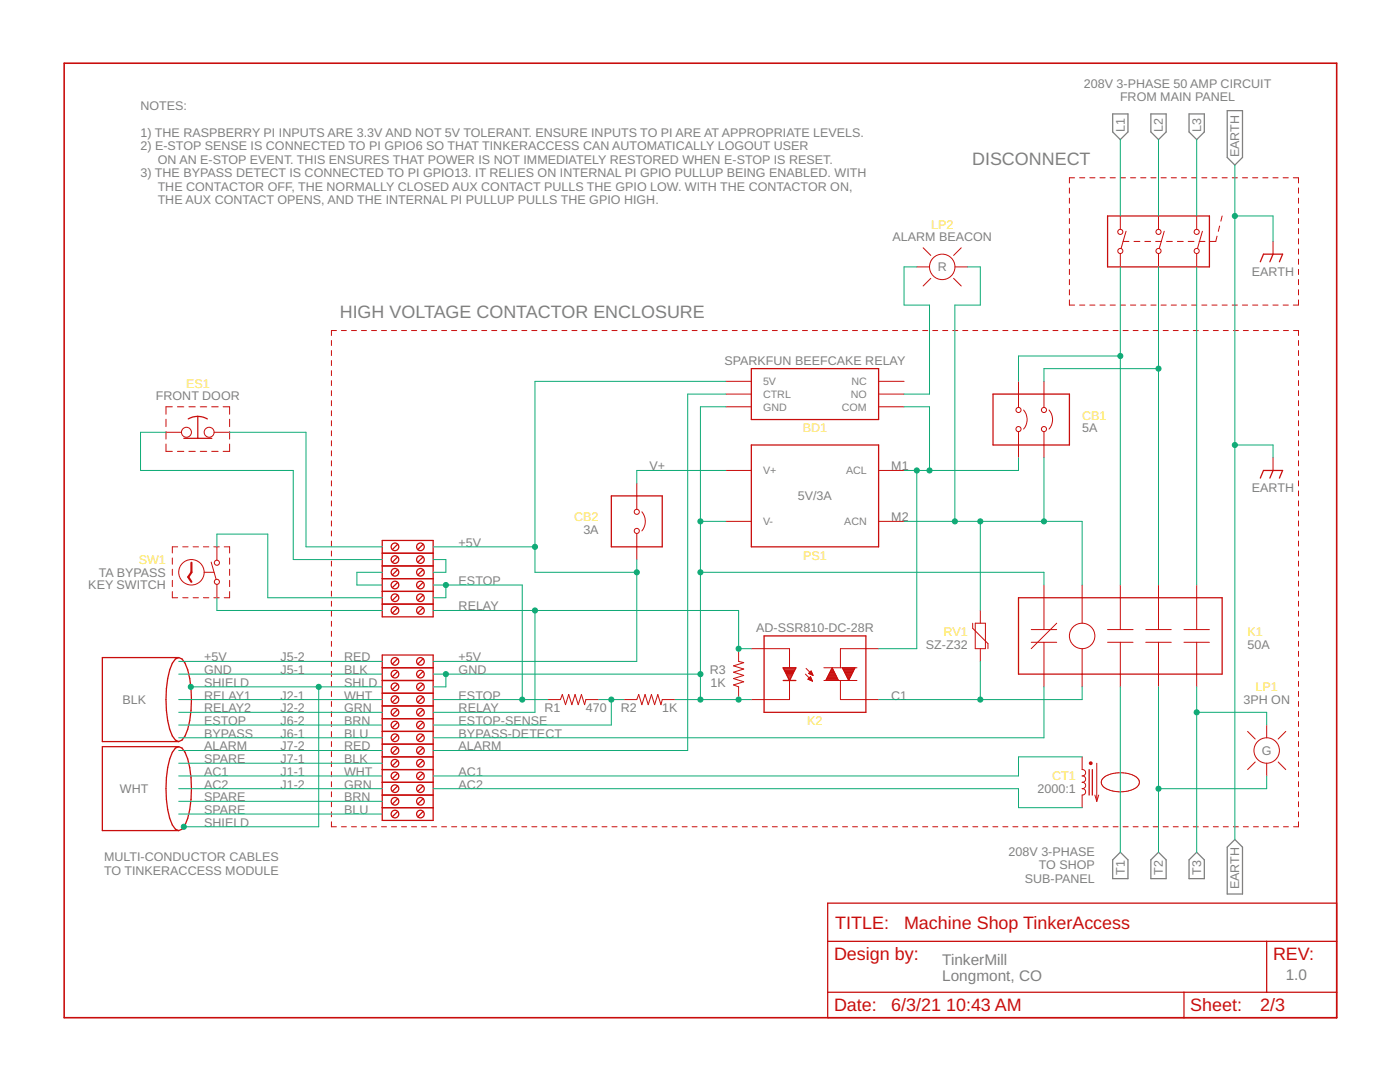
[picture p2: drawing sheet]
<svg xmlns="http://www.w3.org/2000/svg" width="279mm" height="216mm" viewBox="0 0 279 216" stroke-linecap="round" stroke-linejoin="round" font-family="sans-serif">
<path d="M222.1 22.7h3v3.6l-1.5 1.6-1.5-1.6zM229.7 22.7h3v3.6l-1.5 1.6-1.5-1.6zM237.3 22.7h3v3.6l-1.5 1.6-1.5-1.6zM244.9 22.1h3.1v9.3l-1.6 1.5-1.5-1.5zM223.6 170.1l1.5 1.5v3.7h-3v-3.7zM229.7 171.6l1.5-1.5 1.5 1.5v3.7h-3zM237.3 171.6l1.5-1.5 1.5 1.5v3.7h-3zM246.4 167.5l1.6 1.5v9.4h-3.1v-9.4z" fill="none" stroke="#808080" stroke-width=".25"/>
<g fill="none" stroke="#c90d0c" stroke-width=".2">
<path d="M213.4 37.5v1M213.4 39.5v1.1M214.5 35.5h-1.1v1M215.5 35.5h1M217.5 35.5h1M219.5 35.5h1.1M221.6 35.5h1M223.6 35.5h1M225.6 35.5h1.1M227.6 35.5h1.1M229.7 35.5h1M231.7 35.5h1"/>
<path d="M233.7 35.5h1.1M235.8 35.5h1M237.8 35.5h1M239.8 35.5h1.1M241.9 35.5h1M243.9 35.5h1M245.9 35.5h1.1M247.9 35.5h1.1M250 35.5h1M252 35.5h1M254 35.5h1.1M256.1 35.5h1"/>
<path d="M258.1 35.5h1v1M259.1 37.5v1M259.1 39.5v1.1M183 53.3h2.5M184.2 49.4l1.6 1.6M185.8 55.5l-1.6 1.6M190.3 55.5l1.5 1.6M190.6 53.3h2.5M191.8 49.4l-1.5 1.6M213.4 59.8v1.1h1.1M213.4 41.6v1M213.4 43.6v1"/>
<path d="M213.4 45.6v1.1M213.4 47.6v1.1M213.4 49.7v1M213.4 51.7v1M213.4 53.7v1.1M213.4 55.8v1M213.4 57.8v1M223.6 43.1v2.7M223.6 50.6v2.7M224.1 48.2h1.2M224.7 46.1l-1 3.5M226.3 48.2h1.2"/>
<path d="M228.5 48.2h1.1M230.6 48.2h1.2M231.2 43.1v2.7M231.2 50.6v2.7M232.3 46.1l-.9 3.5M232.8 48.2h1.2M235 48.2h1.1M237.1 48.2h1.2M238.8 43.1v2.7M238.8 50.6v2.7M239.3 48.2h1.2M240 46.1l-1 3.5"/>
<path d="M242.9 47.1l-.3 1.1h-1.1M243.4 45.1l-.3 1.1M243.9 43.1l-.3 1M254.1 48.2v2.5M259.1 41.6v1M259.1 43.6v1M259.1 45.6v1.1M259.1 47.6v1.1M259.1 49.7v1M259.1 51.7v1M259.1 53.7v1.1M259.1 55.8v1"/>
<path d="M259.1 57.8v1M259.1 59.8v1.1h-1M66.1 67.9v1M66.1 70v1M66.1 71.9v1M66.1 74v1M66.1 75.9v1M66.1 78v1M66.1 79.9v1.1M67.1 66h-1v1M68.1 66h1M70.1 66h1"/>
<path d="M72.1 66h1M74.1 66h1M76.1 66h1M78.1 66h1M80.1 66h1M82.1 66h1M84.1 66h1M86.1 66h1M88.1 66h1M90.1 66h1M92.1 66h1M94.1 66h1"/>
<path d="M96.1 66h1M98.1 66h1M100.1 66h1M102.1 66h1M104.1 66h1M106.1 66h1M108.1 66h1M110.1 66h1M112.1 66h1M114.1 66h1M116.1 66h1M118.1 66h1"/>
<path d="M120.1 66h1M122.1 66h1M124.1 66h1M126.1 66h1M128.1 66h1M130.1 66h1M132.1 66h1M134.1 66h1M136.1 66h1M138.1 66h1M140.1 66h1M142.1 66h1"/>
<path d="M144.1 66h1M144.9 76.1h5M144.9 78.6h5M146.1 66h1M148.1 66h1M150.1 66h1M152.1 66h1M154.1 66h1M156.1 66h1M158.1 66h1M160.1 66h1M162.1 66h1"/>
<path d="M164.1 66h1M166.1 66h1M168.1 66h1M170.1 66h1M172.1 66h1M174.1 66h1M175.3 76.1h5.1M175.3 78.6h5.1M176.1 66h1M178.1 66h1M180.1 66h1M182.1 66h1"/>
<path d="M184.1 66h1M186.1 66h1M188.1 66h1M190.1 66h1M192.1 66h1M194.1 66h1M196.1 66h1M198.1 66h1M200.1 66h1M202.1 66h1M203.3 76.1v5.2M204.1 66h1"/>
<path d="M206.1 66h1M208.1 66h1M208.3 76.1v5.2M210.1 66h1M212.1 66h1M214.1 66h1M215.5 60.9h1M216.1 66h1M217.5 60.9h1M218.1 66h1M219.5 60.9h1.1M220.1 66h1"/>
<path d="M221.6 60.9h1M222.1 66h1M223.6 60.9h1M224.1 66h1M225.6 60.9h1.1M226.1 66h1M227.6 60.9h1.1M228.1 66h1.1M229.7 60.9h1M230.1 66h1M231.7 60.9h1M232.1 66h1.1"/>
<path d="M233.7 60.9h1.1M234.1 66h1M235.8 60.9h1M236.1 66h1.1M237.8 60.9h1M238.1 66h1M239.8 60.9h1.1M240.1 66h1M241.9 60.9h1M242.1 66h1M243.9 60.9h1M244.1 66h1"/>
<path d="M245.9 60.9h1.1M246.1 66h1M247.9 60.9h1.1M248.1 66h1M250 60.9h1M250.1 66h1M252 60.9h1M252.1 66h1M254 60.9h1.1M254.1 66h1M256.1 60.9h1M256.1 66h1"/>
<path d="M258.1 66h1v1M259.1 67.9v1M259.1 70v1M259.1 71.9v1M259.1 74v1M259.1 75.9v1M259.1 78v1M259.1 79.9v1.1M33.1 88.6v1.5h1.3M33.1 83.7v1.4M33.1 86.1v1.5M33.1 86.3h3.1"/>
<path d="M34.4 81.2h-1.3v1.5M35.4 81.2h1.3M35.4 90.1h1.3M37.7 81.2h1.3M37.7 90.1h1.3M40 81.2h1.3M40 90.1h1.3M42.2 81.2h1.3M42.2 90.1h1.3M42.7 86.3h3.1M44.5 81.2h1.3v1.5M45.8 83.7v1.4"/>
<path d="M45.8 86.1v1.5M45.8 88.6v1.5h-1.3M66.1 82v1M66.1 83.9v1.1M66.1 86v1M66.1 87.9v1.1M66.1 90v1M66.1 91.9v1.1M66.1 94v1M66.1 95.9v1.1M66.1 98v1M66.1 99.9v1.1"/>
<path d="M127.1 96.4v5.2M144.9 81.2h5M144.9 93.9h5M175.3 81.2h5.1M175.3 93.9h5.1M203.3 86.1v5.2M204.3 81.8a2.92 2.92 0 0 1 0 3.8M208.3 86.1v5.2M209.4 81.8a2.92 2.92 0 0 1 0 3.8M254.1 91.3v2.6M259.1 82v1M259.1 83.9v1.1"/>
<path d="M259.1 86v1M259.1 87.9v1.1M259.1 90v1M259.1 91.9v1.1M259.1 94v1M259.1 95.9v1.1M259.1 98v1M259.1 99.9v1.1M34.4 118v1.3h1.1M34.4 111.3v1.3M34.4 113.6v1.2M34.4 115.8v1.3"/>
<path d="M35.5 109.1h-1.1v1.2M36.5 109.1h1M36.5 119.3h1M38.5 109.1h1.1M38.5 119.3h1.1M40.6 109.1h1.1M40.6 119.3h1.1M40.7 114.2h2M42.1 112.2l1 3.4M42.7 109.1h1.1M42.7 119.3h1.1M43.3 109.1v2.7"/>
<path d="M43.3 116.6v2.7M44.7 109.1h1.1v1.2M45.8 111.3v1.3M45.8 113.6v1.2M45.8 115.8v1.3M45.8 118v1.3h-1.1M66.1 102v1M66.1 103.9v1.1M66.1 106v1M66.1 108v1M66.1 110v1M66.1 112v1"/>
<path d="M66.1 114v1M66.1 116v1M66.1 118v1M66.1 120v1M127.1 106.4v5.3M128.1 102.1a2.99 2.99 0 0 1 0 3.8M144.9 104h5M175.3 104h5.1M208.3 116.7v8.9M216 116.7v7.7M223.6 116.7v8.9M231.2 116.7v8.9"/>
<path d="M238.8 116.7v8.9M259.1 102v1M259.1 103.9v1.1M259.1 106v1M259.1 108v1M259.1 110v1M259.1 112v1M259.1 114v1M259.1 116v1M259.1 118v1M259.1 120v1M66.1 122v1"/>
<path d="M66.1 124v1M66.1 126v1M66.1 128v1M66.1 130v1M66.1 132v1M66.1 134v1M66.1 136v1M66.1 138v1M66.1 140v1M109.3 139.6h2.5l.4-1 .7 2 .6-2 .6 2 .7-2 .6 2 .6-2 .7 2 .2-1h2.6M124.5 139.6h2.6l.4-1 .6 2 .6-2 .7 2 .6-2 .6 2 .7-2 .6 2 .3-1h2.5M147.4 129.4v2.6l1 .2-2 .7 2 .6-2 .6 2 .7-2 .6 2 .6-2 .7 1 .4v2.5"/>
<path d="M149.9 129.4h7.7v3.8M157.6 135.8v3.8h-7.7M160.7 134.5l1.4 1.4M160.9 133.4l1.4 1.4M161.2 135.5l.6-.5 .3 .9M161.2 135.5l.9 .4M161.2 135.5h.8M161.4 135.4h.5M161.4 134.4l.5-.5 .4 .9zM161.4 134.3h.7M161.5 135.3h.4M161.5 134.5h.6"/>
<path d="M161.5 135.7h.5M161.5 134.2h.5M161.6 135.2h.2M161.7 134.1h.3M161.7 135h.1M161.8 134.6h.4M161.8 134h.1M161.8 135.8h.3M162.1 134.7h.1M162.1 135.9h.1M164.4 133.2h6.6M164.4 135.8h6.6"/>
<path d="M164.8 135.8h2.5M164.8 135.8l1.3-2.6 1.2 2.6M164.9 135.7h2.4M164.9 135.5h2.3M165 135.4h2.2M165 135.3h2.1M165.1 135.2h1.9M165.2 135h1.8M165.2 134.9h1.7M165.3 134.8h1.6M165.4 134.7h1.4M165.4 134.6h1.3"/>
<path d="M165.5 134.5h1.2M165.5 134.3h1.1M165.6 134.2h.9M165.7 134.1h.8M165.7 134h.7M165.8 133.8h.6M165.8 133.7h.5M165.9 133.6h.3M165.9 133.5h.3M166 133.3h.1M167.7 135.8v3.8h7.6M168.1 133.2l1.3 2.6 1.2-2.6"/>
<path d="M168.1 133.3h2.5M168.2 133.5h2.3M168.3 133.6h2.2M168.3 133.7h2.1M168.4 133.8h1.9M168.5 134h1.8M168.5 134.1h1.7M168.6 134.2h1.6M168.6 134.3h1.5M168.7 134.5h1.3M168.8 134.6h1.2M168.8 134.7h1.1"/>
<path d="M168.9 134.8h1M169 134.9h.8M169 135h.7M169.1 135.2h.6M169.1 135.3h.5M169.2 135.4h.3M169.2 135.5h.3M169.3 135.7h.1M169.4 135.8h.1M175.3 129.4h-7.6v3.8M194.1 124.4v1l3.1 3v1M194.6 124.4h2.1v5h-2.1z"/>
<path d="M195.6 121.8v2.6M195.6 129.4v2.6M205.8 125.6h5.1M205.8 128.2h5.1M208.3 128.2v8.9M210.9 124.4l-5.1 5M216 129.4v7.7M221 125.6h5.1M221 128.2h5.1M223.6 128.2v8.9M228.7 125.6h5M228.7 128.2h5"/>
<path d="M231.2 128.2v8.9M236.3 125.6h5.1M236.3 128.2h5.1M238.8 128.2v8.9M259.1 122v1M259.1 124v1M259.1 126v1M259.1 128v1M259.1 130v1M259.1 132v1M259.1 134v1M259.1 136v1"/>
<path d="M259.1 138v1M259.1 140v1M66.1 142v1M66.1 144v1M66.1 146v1M66.1 148v1M66.1 150v1M66.1 152v1M66.1 154v1M66.1 156v1M66.1 158v1M66.1 160v1"/>
<path d="M216 151v2.6a.64 .64 0 0 1 .7 .6 .64 .64 0 0 1-.7 .6 .64 .64 0 0 1 .7 .7 .64 .64 0 0 1-.7 .6 .64 .64 0 0 1 .7 .6 .64 .64 0 0 1-.7 .7 .64 .64 0 0 1 .7 .6 .64 .64 0 0 1-.7 .6v2.6M218.5 158.6l.4 1.3M218.9 152.3v7.6M219.3 158.6l-.4 1.3M220.1 155.3a5.9 5.9 0 0 1 6.9 0 1.3 1.3 0 0 1-.7 2.1 6.2 6.2 0 0 1-6.2-.5 1.08 1.08 0 0 1 0-1.6zM249 145.9l1.5 1.6M250.5 152l-1.5 1.6M252.8 144.7v2.5M252.8 152.3v2.5M255.1 152l1.5 1.6M256.6 145.9l-1.5 1.6M259.1 142v1"/>
<path d="M259.1 144v1M259.1 146v1M259.1 148v1M259.1 150v1M259.1 152v1M259.1 154v1M259.1 156v1M259.1 158v1M259.1 160v1M66.1 164v1h1M66.1 162v1M68.1 165h1"/>
<path d="M70.1 165h1M72.1 165h1M74.1 165h1M76.1 165h1M78.1 165h1M80.1 165h1M82.1 165h1M84.1 165h1M86.1 165h1M88.1 165h1M90.1 165h1M92.1 165h1"/>
<path d="M94.1 165h1M96.1 165h1M98.1 165h1M100.1 165h1M102.1 165h1M104.1 165h1M106.1 165h1M108.1 165h1M110.1 165h1M112.1 165h1M114.1 165h1M116.1 165h1"/>
<path d="M118.1 165h1M120.1 165h1M122.1 165h1M124.1 165h1M126.1 165h1M128.1 165h1M130.1 165h1M132.1 165h1M134.1 165h1M136.1 165h1M138.1 165h1M140.1 165h1"/>
<path d="M142.1 165h1M144.1 165h1M146.1 165h1M148.1 165h1M150.1 165h1M152.1 165h1M154.1 165h1M156.1 165h1M158.1 165h1M160.1 165h1M162.1 165h1M164.1 165h1"/>
<path d="M166.1 165h1M168.1 165h1M170.1 165h1M172.1 165h1M174.1 165h1M176.1 165h1M178.1 165h1M180.1 165h1M182.1 165h1M184.1 165h1M186.1 165h1M188.1 165h1"/>
<path d="M190.1 165h1M192.1 165h1M194.1 165h1M196.1 165h1M198.1 165h1M200.1 165h1M202.1 165h1M204.1 165h1M206.1 165h1M208.1 165h1M210.1 165h1M212.1 165h1"/>
<path d="M214.1 165h1M216.1 165h1M218.1 165h1M220.1 165h1M222.1 165h1M224.1 165h1M226.1 165h1M228.1 165h1.1M230.1 165h1M232.1 165h1.1M234.1 165h1M236.1 165h1.1"/>
<path d="M238.1 165h1M240.1 165h1M242.1 165h1M244.1 165h1M246.1 165h1M248.1 165h1M250.1 165h1M252.1 165h1M254.1 165h1M256.1 165h1M259.1 164v1h-1M259.1 162v1"/>
<circle cx="188" cy="53.3" r="2.54"/>
<circle cx="223.6" cy="46.3" r=".51"/>
<circle cx="223.6" cy="50.1" r=".51"/>
<circle cx="231.2" cy="46.3" r=".51"/>
<circle cx="231.2" cy="50.1" r=".51"/>
<circle cx="238.8" cy="50.1" r=".51"/>
<circle cx="238.8" cy="46.3" r=".51"/>
<circle cx="37.2" cy="86.3" r=".99"/>
<circle cx="41.7" cy="86.3" r=".99"/>
<circle cx="203.3" cy="85.6" r=".51"/>
<circle cx="203.3" cy="81.8" r=".51"/>
<circle cx="208.3" cy="85.6" r=".51"/>
<circle cx="208.3" cy="81.8" r=".51"/>
<circle cx="38.2" cy="114.2" r="2.54"/>
<circle cx="43.3" cy="116.1" r=".51"/>
<circle cx="43.3" cy="112.3" r=".51"/>
<circle cx="127.1" cy="105.9" r=".51"/>
<circle cx="127.1" cy="102.1" r=".51"/>
<circle cx="216" cy="126.9" r="2.54"/>
<circle cx="252.8" cy="149.8" r="2.54"/>
</g>
<g fill="none" stroke="#c90d0c" stroke-width=".25">
<path d="M221 43.1h20.4v10.2h-20.4zM251.5 52.2l.7-1.5h3.8l-.7 1.5M254.1 50.7l-.7 1.5M149.9 73.6h25.4v10.1h-25.4zM198.2 78.6h15.2v10.2h-15.2zM36.7 87.5h5.6M39.5 83.1l-1 .1-.9 .4M39.5 83.1l.9 .1 1 .4M39.5 83.1v4.4M122 99h10.2v10.1h-10.2zM149.9 88.8h25.4v20.3h-25.4zM251.5 95.4l.7-1.5h3.8l-.7 1.5"/>
<path d="M254.1 93.9l-.7 1.5M76.3 107.8h10.1v15.3h-10.1zM76.3 110.4h10.1M76.3 112.9h10.1M76.3 115.5h10.1M76.3 118h10.1M79.4 108.6l-1.1 1.1M79.4 111.1l-1.1 1.1M79.4 113.7l-1.1 1M79.4 116.2l-1.1 1.1M79.4 118.7l-1.1 1.1M84.5 108.6l-1.1 1.1"/>
<path d="M84.5 111.1l-1.1 1.1M84.5 113.7l-1.1 1M84.5 116.2l-1.1 1.1M84.5 118.7l-1.1 1.1M203.3 119.3h40.6v15.2h-40.6zM35.7 131.2h-15.3v16.8h15.3M35.7 131.2l.6 .3a10.2 10.2 0 0 1 1.8 5.9 21 21 0 0 1-1.2 9.5l-.6 .8-.6 .3M35.7 131.2l-.7 .3a10.2 10.2 0 0 0-1.8 5.9 21 21 0 0 0 1.2 9.5l.6 .8 .7 .3M76.3 135.8h10.1M76.3 133.2h10.1M76.3 130.7h10.1v33h-10.1zM76.3 138.3h10.1"/>
<path d="M76.3 120.5h10.1M79.4 131.4l-1.1 1.1M79.4 136.5l-1.1 1.1M79.4 139l-1.1 1.1M79.4 121.3l-1.1 1M79.4 134l-1.1 1M84.5 131.4l-1.1 1.1M84.5 136.5l-1.1 1.1M84.5 134l-1.1 1M84.5 139l-1.1 1.1M84.5 121.3l-1.1 1M152.5 126.9h20.3v15.2h-20.3z"/>
<path d="M156.3 135.8h2.5M156.3 133.2h2.5l-1.2 2.6zM156.3 133.3h2.5M156.4 133.5h2.3M156.5 133.8h2.1M156.7 134h1.8M156.8 134.2h1.5M156.9 134.4h1.3M157 134.6h1.1M157.1 134.9h.9M157.2 135.1h.7M157.3 135.3h.5"/>
<path d="M157.4 135.5h.3M157.5 135.7h.1M35.7 149h-15.3v16.7h15.3M35.7 149l.6 .3a10.2 10.2 0 0 1 1.8 5.9 20.9 20.9 0 0 1-1.2 9.4l-.6 .9-.6 .2M35.7 149l-.7 .3a10.2 10.2 0 0 0-1.8 5.9 20.9 20.9 0 0 0 1.2 9.4l.6 .9 .7 .2M76.3 140.9h10.1M76.3 143.4h10.1M76.3 145.9h10.1M76.3 148.5h10.1M76.3 153.6h10.1M76.3 156.1h10.1M76.3 158.6h10.1"/>
<path d="M76.3 151h10.1M79.4 141.6l-1.1 1.1M79.4 144.1l-1.1 1.1M79.4 146.7l-1.1 1M79.4 149.2l-1.1 1.1M79.4 151.7l-1.1 1.1M79.4 154.3l-1.1 1.1M79.4 159.4l-1.1 1M79.4 156.8l-1.1 1.1M84.5 141.6l-1.1 1.1M84.5 144.1l-1.1 1.1M84.5 146.7l-1.1 1"/>
<path d="M84.5 149.2l-1.1 1.1M84.5 154.3l-1.1 1.1M84.5 151.7l-1.1 1.1M84.5 156.8l-1.1 1.1M84.5 159.4l-1.1 1M217.4 153.6v5M218 153.6v5M76.3 161.2h10.1M79.4 161.9l-1.1 1.1M84.5 161.9l-1.1 1.1M165.2 180.2h101.6v22.9h-101.6zM165.2 187.8h101.6"/>
<path d="M165.2 198h101.6M236.3 198v5.1M252.8 187.8v10.2"/>
<circle cx="78.8" cy="109.1" r=".76"/>
<circle cx="78.8" cy="116.7" r=".76"/>
<circle cx="78.8" cy="119.3" r=".76"/>
<circle cx="78.8" cy="111.7" r=".76"/>
<circle cx="78.8" cy="114.2" r=".76"/>
<circle cx="83.9" cy="111.7" r=".76"/>
<circle cx="83.9" cy="116.7" r=".76"/>
<circle cx="83.9" cy="119.3" r=".76"/>
<circle cx="83.9" cy="109.1" r=".76"/>
<circle cx="83.9" cy="114.2" r=".76"/>
<circle cx="78.8" cy="121.8" r=".76"/>
<circle cx="78.8" cy="132" r=".76"/>
<circle cx="78.8" cy="139.6" r=".76"/>
<circle cx="78.8" cy="134.5" r=".76"/>
<circle cx="78.8" cy="137.1" r=".76"/>
<circle cx="83.9" cy="132" r=".76"/>
<circle cx="83.9" cy="137.1" r=".76"/>
<circle cx="83.9" cy="121.8" r=".76"/>
<circle cx="83.9" cy="139.6" r=".76"/>
<circle cx="83.9" cy="134.5" r=".76"/>
<circle cx="78.8" cy="154.8" r=".76"/>
<circle cx="78.8" cy="159.9" r=".76"/>
<circle cx="78.8" cy="142.1" r=".76"/>
<circle cx="78.8" cy="147.2" r=".76"/>
<circle cx="78.8" cy="149.8" r=".76"/>
<circle cx="78.8" cy="152.3" r=".76"/>
<circle cx="78.8" cy="157.4" r=".76"/>
<circle cx="78.8" cy="144.7" r=".76"/>
<circle cx="83.9" cy="147.2" r=".76"/>
<circle cx="83.9" cy="152.3" r=".76"/>
<circle cx="83.9" cy="142.1" r=".76"/>
<circle cx="83.9" cy="159.9" r=".76"/>
<circle cx="83.9" cy="154.8" r=".76"/>
<circle cx="83.9" cy="157.4" r=".76"/>
<circle cx="83.9" cy="149.8" r=".76"/>
<circle cx="83.9" cy="144.7" r=".76"/>
<circle cx="78.8" cy="162.4" r=".76"/>
<circle cx="83.9" cy="162.4" r=".76"/>
</g>
<path d="M12.8 12.6h254v190.5h-254z" fill="none" stroke="#c90d0c" stroke-width=".32"/>
<circle cx="217.7" cy="152.3" r=".19" fill="none" stroke="#c90d0c" stroke-width=".38"/>
<path d="M38.2 112.3v1.9l-.6 .9 .6 1" fill="none" stroke="#c90d0c" stroke-width=".42"/>
<g fill="none" stroke="#0dab76" stroke-width=".2">
<path d="M223.6 27.9v15.2M231.2 27.9v15.2M238.8 27.9v15.2M246.4 32.9v134.6M183 53.3h-2.6v7.6h5.1v17.7h-5.1M193.1 53.3h2.5v7.6h-5v43.1M223.6 53.3v63.4M231.2 53.3v63.4M238.8 53.3v63.4M246.4 43.1h7.7v5.1M144.9 76.1h-38.1v38.1h20.3M144.9 78.6h-7.7v71.2h-50.8"/>
<path d="M223.6 71h-20.3v5.1M231.2 73.6h-22.9v2.5M33.1 86.3h-5.1v7.6h30.5v17.8h17.8M45.8 86.3h15.3v22.8h15.2M144.9 81.2h-5.1v58.4M144.9 93.9h-17.8v2.5M180.4 81.2h5.1v12.7M183 93.9v35.5h-7.7M203.3 91.3v2.6h-22.9M208.3 91.3v12.7M246.4 88.8h7.7v2.5M43.3 119.3v2.5h33"/>
<path d="M43.3 109.1v-2.5h10.1v12.7h22.9M76.3 114.2h-5.1v2.5h5.1M86.4 111.7h2.6v2.5h-2.6M86.4 109.1h20.4M86.4 116.7h17.8v22.9M89 116.7v2.6h-2.6M127.1 111.7v20.3h-40.7M139.8 114.2h68.5v2.5M139.8 104h5.1M180.4 104h35.6v12.7M195.6 104v17.8M35.7 139.6h40.6"/>
<path d="M35.7 134.5h40.6M35.7 132h40.6M38.1 137.1h38.2M63.6 137.1v27.9h-26.9M86.4 139.6h22.9M86.4 134.5h53.4M86.4 121.8h61v7.6h2.5M89 134.5v2.6h-2.6M106.8 121.8v20.3h-20.4M119.5 139.6h5M122 139.6v5.1h-35.6M134.7 139.6h15.2"/>
<path d="M195.6 132v7.6M208.3 137.1v10.1h-121.9M216 137.1v2.5h-40.7M223.6 137.1v33M231.2 137.1v33M238.8 137.1v33M35.7 157.4h40.6M35.7 142.1h40.6M35.7 154.8h40.6M35.7 144.7h40.6M35.7 147.2h40.6M35.7 149.8h40.6"/>
<path d="M35.7 152.3h40.6M35.7 159.9h40.6M86.4 157.4h116.9v3.8h12.7M216 151h-12.7v3.8h-116.9M238.8 142.1h14v2.6M252.8 154.8v2.6h-21.6M35.7 162.4h40.6"/>
</g>
<g fill="#0dab76" stroke="#0dab76" stroke-width=".2">
<circle cx="223.6" cy="71" r=".51"/>
<circle cx="231.2" cy="73.6" r=".51"/>
<circle cx="195.6" cy="139.6" r=".51"/>
<circle cx="147.4" cy="139.6" r=".51"/>
<circle cx="89" cy="134.5" r=".51"/>
<circle cx="139.8" cy="134.5" r=".51"/>
<circle cx="139.8" cy="114.2" r=".51"/>
<circle cx="139.8" cy="104" r=".51"/>
<circle cx="139.8" cy="139.6" r=".51"/>
<circle cx="208.3" cy="104" r=".51"/>
<circle cx="195.6" cy="104" r=".51"/>
<circle cx="190.6" cy="104" r=".51"/>
<circle cx="246.4" cy="43.1" r=".51"/>
<circle cx="246.4" cy="88.8" r=".51"/>
<circle cx="231.2" cy="157.4" r=".51"/>
<circle cx="238.8" cy="142.1" r=".51"/>
<circle cx="127.1" cy="114.2" r=".51"/>
<circle cx="106.8" cy="109.1" r=".51"/>
<circle cx="106.8" cy="121.8" r=".51"/>
<circle cx="147.4" cy="129.4" r=".51"/>
<circle cx="183" cy="93.9" r=".51"/>
<circle cx="185.5" cy="93.9" r=".51"/>
<circle cx="89" cy="116.7" r=".51"/>
<circle cx="104.2" cy="139.6" r=".51"/>
<circle cx="122" cy="139.6" r=".51"/>
<circle cx="38.1" cy="137.1" r=".51"/>
<circle cx="63.6" cy="137.1" r=".51"/>
<circle cx="36.7" cy="165" r=".51"/>
</g>
<g font-size="3.6" fill="#808080">
<text x="194" y="32.9">DISCONNECT</text>
<text x="67.8" y="63.4">HIGH VOLTAGE CONTACTOR ENCLOSURE</text>
</g>
<g font-size="3.6" fill="#c90d0c">
<text x="166.7" y="185.3">TITLE:</text>
<text x="180.4" y="185.3">Machine Shop TinkerAccess</text>
<text x="166.4" y="191.6">Design by:</text>
<text x="254.1" y="191.6">REV:</text>
<text x="166.4" y="201.8">Date:</text>
<text x="177.9" y="201.8">6/3/21</text>
<text x="188.8" y="201.8">10:43 AM</text>
<text x="237.6" y="201.8">Sheet:</text>
<text x="251.5" y="201.8">2/3</text>
</g>
<g font-size="3.1" fill="#808080">
<text x="188" y="192.6">TinkerMill</text>
<text x="188" y="195.8">Longmont, CO</text>
<text x="256.6" y="195.5">1.0</text>
</g>
<g font-size="2.5" fill="#808080">
<text x="216.3" y="17.6">208V 3-PHASE 50 AMP CIRCUIT</text>
<text x="28" y="22">NOTES:</text>
<text x="223.5" y="20.2">FROM MAIN PANEL</text>
<text x="28" y="27.3">1) THE RASPBERRY PI INPUTS ARE 3.3V AND NOT 5V TOLERANT. ENSURE INPUTS TO PI ARE AT APPROPRIATE LEVELS.</text>
<text x="224.5" y="26.3" transform="rotate(-90 224.5 26.3)">L1</text>
<text x="232.1" y="26.3" transform="rotate(-90 232.1 26.3)">L2</text>
<text x="239.7" y="26.3" transform="rotate(-90 239.7 26.3)">L3</text>
<text x="28" y="30">2) E-STOP SENSE IS CONNECTED TO PI GPIO6 SO THAT TINKERACCESS CAN AUTOMATICALLY LOGOUT USER</text>
<text x="28" y="35.3">3) THE BYPASS DETECT IS CONNECTED TO PI GPIO13. IT RELIES ON INTERNAL PI GPIO PULLUP BEING ENABLED. WITH</text>
<text x="31.5" y="32.7">ON AN E-STOP EVENT. THIS ENSURES THAT POWER IS NOT IMMEDIATELY RESTORED WHEN E-STOP IS RESET.</text>
<text x="247.3" y="31.4" transform="rotate(-90 247.3 31.4)">EARTH</text>
<text x="31.5" y="38">THE CONTACTOR OFF, THE NORMALLY CLOSED AUX CONTACT PULLS THE GPIO LOW. WITH THE CONTACTOR ON,</text>
<text x="31.5" y="40.7">THE AUX CONTACT OPENS, AND THE INTERNAL PI PULLUP PULLS THE GPIO HIGH.</text>
<text x="178.1" y="48.2">ALARM BEACON</text>
<text x="187.1" y="54.1">R</text>
<text x="249.9" y="55">EARTH</text>
<text x="144.6" y="72.8">SPARKFUN BEEFCAKE RELAY</text>
<text x="31.1" y="79.9">FRONT DOOR</text>
<text x="216" y="86.3">5A</text>
<text x="129.6" y="93.9">V+</text>
<text x="177.9" y="93.9">M1</text>
<text x="159.2" y="99.8">5V/3A</text>
<text x="249.9" y="98.2">EARTH</text>
<text x="116.4" y="106.6">3A</text>
<text x="177.9" y="104">M2</text>
<text x="91.5" y="109.1">+5V</text>
<text x="17.6" y="117.6">KEY SWITCH</text>
<text x="19.7" y="115.1">TA BYPASS</text>
<text x="91.5" y="116.7">ESTOP</text>
<text x="91.5" y="121.8">RELAY</text>
<text x="40.7" y="132">+5V</text>
<text x="56" y="132">J5-2</text>
<text x="68.7" y="132">RED</text>
<text x="91.5" y="132">+5V</text>
<text x="150.9" y="126.1">AD-SSR810-DC-28R</text>
<text x="184.8" y="129.4">SZ-Z32</text>
<text x="249" y="129.4">50A</text>
<text x="40.7" y="137">SHIELD</text>
<text x="40.7" y="134.5">GND</text>
<text x="56" y="134.5">J5-1</text>
<text x="68.7" y="134.5">BLK</text>
<text x="68.7" y="137">SHLD</text>
<text x="91.5" y="134.5">GND</text>
<text x="141.7" y="134.5">R3</text>
<text x="141.8" y="137">1K</text>
<text x="24.4" y="140.5">BLK</text>
<text x="40.7" y="139.6">RELAY1</text>
<text x="40.7" y="142.1">RELAY2</text>
<text x="56" y="139.6">J2-1</text>
<text x="56" y="142.1">J2-2</text>
<text x="68.7" y="139.6">WHT</text>
<text x="68.7" y="142.1">GRN</text>
<text x="91.5" y="142.1">RELAY</text>
<text x="91.5" y="139.6">ESTOP</text>
<text x="108.7" y="142.1">R1</text>
<text x="116.9" y="142.1">470</text>
<text x="123.9" y="142.1">R2</text>
<text x="132.2" y="142.1">1K</text>
<text x="177.9" y="139.6">C1</text>
<text x="248.2" y="140.5">3PH ON</text>
<text x="40.7" y="144.7">ESTOP</text>
<text x="40.7" y="147.2">BYPASS</text>
<text x="40.7" y="149.7">ALARM</text>
<text x="56" y="144.7">J6-2</text>
<text x="56" y="147.2">J6-1</text>
<text x="56" y="149.7">J7-2</text>
<text x="68.7" y="144.7">BRN</text>
<text x="68.7" y="147.2">BLU</text>
<text x="68.7" y="149.7">RED</text>
<text x="91.5" y="144.7">ESTOP-SENSE</text>
<text x="91.5" y="147.2">BYPASS-DETECT</text>
<text x="91.5" y="149.7">ALARM</text>
<text x="40.7" y="154.8">AC1</text>
<text x="40.7" y="152.3">SPARE</text>
<text x="56" y="154.8">J1-1</text>
<text x="56" y="152.3">J7-1</text>
<text x="68.7" y="152.3">BLK</text>
<text x="68.7" y="154.8">WHT</text>
<text x="91.5" y="154.8">AC1</text>
<text x="251.8" y="150.6">G</text>
<text x="23.9" y="158.3">WHT</text>
<text x="40.7" y="157.4">AC2</text>
<text x="40.7" y="159.9">SPARE</text>
<text x="56" y="157.4">J1-2</text>
<text x="68.7" y="157.4">GRN</text>
<text x="68.7" y="159.9">BRN</text>
<text x="91.5" y="157.4">AC2</text>
<text x="207.1" y="158.3">2000:1</text>
<text x="40.7" y="165">SHIELD</text>
<text x="40.7" y="162.4">SPARE</text>
<text x="68.7" y="162.4">BLU</text>
<text x="20.8" y="171.8">MULTI-CONDUCTOR CABLES</text>
<text x="201.3" y="170.8">208V 3-PHASE</text>
<text x="207.3" y="173.5">TO SHOP</text>
<text x="20.8" y="174.5">TO TINKERACCESS MODULE</text>
<text x="204.5" y="176.2">SUB-PANEL</text>
<text x="224.5" y="174.5" transform="rotate(-90 224.5 174.5)">T1</text>
<text x="232.1" y="174.5" transform="rotate(-90 232.1 174.5)">T2</text>
<text x="239.7" y="174.5" transform="rotate(-90 239.7 174.5)">T3</text>
<text x="247.3" y="177.5" transform="rotate(-90 247.3 177.5)">EARTH</text>
</g>
<g font-size="2.5" fill="#ffe74c">
<text x="185.8" y="45.6">LP2</text>
<text x="37.1" y="77.4">ES1</text>
<text x="216" y="83.7">CB1</text>
<text x="160.2" y="86.3">BD1</text>
<text x="114.6" y="104">CB2</text>
<text x="27.7" y="112.5">SW1</text>
<text x="160.3" y="111.7">PS1</text>
<text x="188.3" y="126.9">RV1</text>
<text x="249" y="126.9">K1</text>
<text x="250.6" y="137.9">LP1</text>
<text x="161.1" y="144.7">K2</text>
<text x="210" y="155.7">CT1</text>
</g>
<g font-size="2.1" fill="#808080">
<text x="152.3" y="76.9">5V</text>
<text x="169.9" y="76.9">NC</text>
<text x="152.3" y="81.9">GND</text>
<text x="152.3" y="79.4">CTRL</text>
<text x="168" y="81.9">COM</text>
<text x="169.8" y="79.4">NO</text>
<text x="152.3" y="94.6">V+</text>
<text x="168.9" y="94.6">ACL</text>
<text x="152.3" y="104.8">V-</text>
<text x="168.5" y="104.8">ACN</text>
</g>
</svg>
